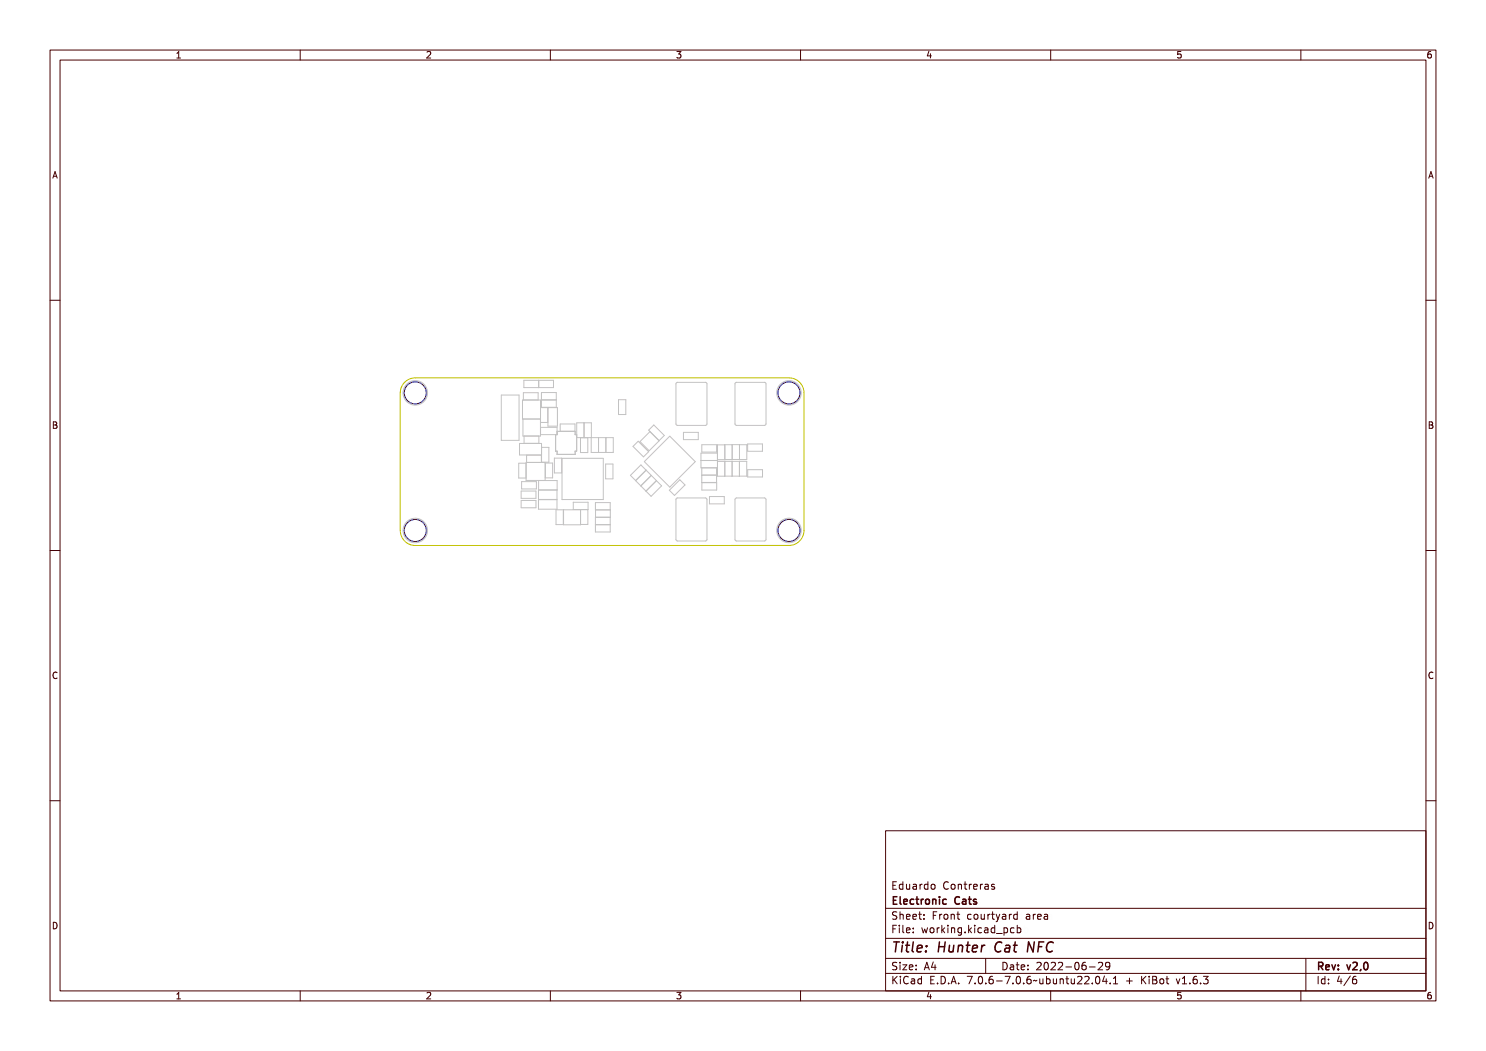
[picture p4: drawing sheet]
<svg xmlns="http://www.w3.org/2000/svg" width="297mm" height="210mm" viewBox="0 0 297 210" stroke-linecap="round" stroke-linejoin="round" font-family="sans-serif">
<g fill="none" stroke="#c2c2c2" stroke-width=".2">
<path d="M100.2 78.9h3.5v9.1h-3.5zM104.6 79.9v-1.4h3v1.4M104.7 76h5.9v1.4h-5.9zM107.7 76v1.4M108.2 78.4h3v3h-3zM108.2 79.9h3M123.6 79.9h1.5v2.9h-1.5zM135.2 76.4h5.8l.3 .1v8.2l-.1 .3h-5.8l-.3-.1v-8.2zM147 76.4h5.8l.3 .1v8.2l-.1 .3h-5.8l-.3-.1v-8.2zM104.2 98.1h2.9v1.5h-2.9zM104.3 96.2h2.9v1.5h-2.9zM104.5 83.7v3.4h3.5v-7.2h-3.6v3.8h3.6"/>
<path d="M104.7 87.1v1.5M105.1 92.6h-1.4v2.9h1.4M105.1 92.4h3.9v3.6h-3.9zM107.6 99.8h3.7M107.6 97.9h3.7M107.6 96h3.7v5.8h-3.7zM107.7 87.1v1.5M108 81.5h3.4v3.7h-1.9v-3.7M108 85.4h3.3v1.4h-3.3M108.2 90.9h-3v1.5M108.2 90.9h-4.4v-2.3h4.4v3.8M108.2 89.4h1.5v3h-1.5"/>
<path d="M109 92.5h1.4v3h-1.4zM109.5 81.5v2.9h-1.5M110.8 91.5h1.5v3h-1.5zM111 86.8v3.4h.3v.6h3.7v-.6h.3v-5.7h2.9v5.9h4.4v-2.9l-7.3-.1M111.3 86.2h3.7v.6h.3M112 86.2v-1.5h2.9v1.5M112.3 91.6h8.3v8.2h-8.3zM116 87.5h1.5v2.9h-1.5zM116.7 84.5v2.9M119.6 87.5v2.9M121 92.7h1.5v3h-1.5zM121.1 87.5v2.9"/>
<path d="M127.5 88.2l2.1 2.1-1 1-2.1-2.1zM127.9 88.2l2-1.9 1.8 1.8-2 2zM129.1 93.9l-1-1-2.1 2.1 3.1 3.1M129.1 93.9l-2.1 2.2M129.1 94l3.1 3.1-2.1 2.1-1-1.1M130.2 95l-2.1 2.1M130.7 84.9l2.1 2.1-1.1 1-2.1-2.1zM131.2 96l-2.1 2.1M133.9 87.2l5.1 5-5.1 5.1-5.1-5.1zM135.2 99.5h5.8l.3 .1v8.2l-.1 .3h-5.8l-.3-.1v-8.2zM135.9 95.9l1 1-2.1 2.1-1-1zM136.6 86.4h3v1.4h-3z"/>
<path d="M140.1 92h3.3M140.3 94.9h2.9M140.3 93.5v2.9h2.9v-2.9M140.3 88.9h2.9v1.4h-2.9zM140.3 96.5h2.9v1.4h-2.9zM141.8 99.2h3v1.5h-3zM143.4 90.5h-3.3v3h3.3M144.9 88.9v2.9M144.9 92.2v2.9M146.3 88.9h-2.9v6.2h5.8v-2.9h-5.8M146.3 92.2v2.9M146.3 91.8h1.5"/>
<path d="M147 99.5h5.8l.3 .1v8.2l-.1 .3h-5.8l-.3-.1v-8.2zM147.8 92.2v2.9M147.8 88.9h1.5v2.9h-1.5v-2.9h-1.5v2.9h-2.9M149.4 88.7h3v1.5h-3zM149.4 93.8h3v1.5h-3zM104.2 100h2.9v1.5h-2.9zM114.6 100.4h2.9v1.4h-2.9zM116 101.8v3.1h-3.4v-3M116 101.9h-4.9v2.9h1.5v-2.9M117.5 101.8v3h-1.5M119 104.8h3M119 103.4h3"/>
<path d="M119 100.4h3v5.9h-3zM119 103.3h3M122 101.9h-3"/>
<circle cx="83" cy="78.5" r="2.45"/>
<circle cx="157.7" cy="78.5" r="2.45"/>
<circle cx="83" cy="106" r="2.45"/>
<circle cx="157.7" cy="106" r="2.45"/>
</g>
<path d="M81.1 76.2l1.2-.6 .7-.1h74.7a3 3 0 0 1 3 3v27.5a3 3 0 0 1-3 3h-74.7a3 3 0 0 1-3-3v-27.5a2.99 2.99 0 0 1 1.1-2.3z" fill="none" stroke="#c2c200" stroke-width=".2"/>
<g fill="none" stroke="#000084" stroke-width=".2">
<circle cx="83" cy="78.5" r="2.2"/>
<circle cx="157.7" cy="78.5" r="2.2"/>
<circle cx="83" cy="106" r="2.2"/>
<circle cx="157.7" cy="106" r="2.2"/>
</g>
<g fill="none" stroke="#480000" stroke-width=".2">
<path d="M10 10h277v190h-277zM12 12h273v186h-273zM60 10v2M110 10v2M160 10v2M210 10v2M260 10v2M10 60h2M285 60h2M10 110h2M285 110h2M10 160h2"/>
<path d="M285 160h2M177 166h108v32h-108zM178.2 176.3h.9v.2h-.7v.4h.6v.2h-.6v.5h.7v.1h-.9zM179.4 176.8l.3-.2 .3 .2v-.6h.2v1.5h-.2v-.1a.42 .42 0 0 1-.5 .1 .42 .42 0 0 1-.2-.5zM179.6 176.9l.1-.1a.4 .4 0 0 1 .3 .4 .4 .4 0 0 1-.3 .4l-.2-.2zM180.6 176.7h.2v.8l.2 .1 .2-.2v-.7h.2v1h-.2v-.1a.35 .35 0 0 1-.4 .2 .35 .35 0 0 1-.2-.5zM181.8 176.7l.3-.1a.43 .43 0 0 1 .5 .5v.6h-.1v-.1a.38 .38 0 0 1-.5 .2 .38 .38 0 0 1-.2-.5 .38 .38 0 0 1 .4-.2h.3a.35 .35 0 0 0-.3-.4 .35 .35 0 0 0-.4 .2zM182 177.3l.5-.1a.31 .31 0 0 1-.2 .4 .31 .31 0 0 1-.4-.1zM183.2 176.7h.1v.2l.1-.1a.29 .29 0 0 1 .3-.2 .29 .29 0 0 1 .2 .3 .37 .37 0 0 0-.4-.1 .37 .37 0 0 0-.2 .4v.5h-.1zM184.2 176.8l.4-.2 .3 .2v-.6h.1v1.5h-.1v-.1a.42 .42 0 0 1-.6 .1 .42 .42 0 0 1-.2-.5zM184.4 176.9l.1-.1a.4 .4 0 0 1 .4 .4 .4 .4 0 0 1-.4 .4l-.2-.2zM185.6 176.9l.1-.1a.39 .39 0 0 1 .4 .4 .39 .39 0 0 1-.4 .4l-.1-.2z"/>
<path d="M187.9 176.5a.4 .4 0 0 1 .4-.3 .4 .4 0 0 1 .4 .3 .56 .56 0 0 0-.8 .4 .56 .56 0 0 0 .5 .7l.3-.1a.43 .43 0 0 1-.5 .3 .43 .43 0 0 1-.4-.4v-.6zM189.2 176.9l.1-.1a.39 .39 0 0 1 .4 .4 .39 .39 0 0 1-.4 .4l-.1-.2zM190.2 176.7h.2v.1a.35 .35 0 0 1 .4-.1 .35 .35 0 0 1 .3 .4v.6h-.2l-.1-.8h-.3l-.1 .8h-.2zM191.7 176.3h.1v.4h.4v.1h-.4v.7l.4 .1v.1h-.4l-.1-.1v-.8h-.3v-.1h.3zM192.8 176.7h.2v.2v-.1a.29 .29 0 0 1 .3-.2 .29 .29 0 0 1 .3 .3 .37 .37 0 0 0-.4-.1 .37 .37 0 0 0-.2 .4v.5h-.2zM193.9 176.8l.2-.1a.49 .49 0 0 1 .5 0 .49 .49 0 0 1 .1 .5h-.8a.42 .42 0 0 0 .3 .4 .42 .42 0 0 0 .5-.1 .47 .47 0 0 1-.4 .3 .47 .47 0 0 1-.5-.3zM194.1 176.9l.3-.1 .1 .3h-.5zM195.2 176.7h.2v.2v-.1a.29 .29 0 0 1 .3-.2 .29 .29 0 0 1 .3 .3 .37 .37 0 0 0-.4-.1 .37 .37 0 0 0-.2 .4v.5h-.2zM196.3 176.7l.2-.1a.43 .43 0 0 1 .6 .5v.6h-.2v-.1a.38 .38 0 0 1-.5 .2 .38 .38 0 0 1-.2-.5 .38 .38 0 0 1 .5-.2h.2a.35 .35 0 0 0-.3-.4 .35 .35 0 0 0-.3 .2zM196.4 177.3l.5-.1a.31 .31 0 0 1-.1 .4 .31 .31 0 0 1-.4-.1zM197.6 176.7l.4-.1 .2 .1-.1 .1a.25 .25 0 0 0-.3 0 .25 .25 0 0 0-.1 .2 .38 .38 0 0 1 .5 .3 .38 .38 0 0 1-.4 .5l-.3-.1v-.2a.31 .31 0 0 0 .3 .1 .31 .31 0 0 0 .2-.3 .42 .42 0 0 1-.4-.1 .42 .42 0 0 1 0-.5zM60 198v2"/>
<path d="M110 198v2M160 198v2M177 181.5h108M177 187.5h108M177 191.5h108M177 194.5h108M178.1 195.2h.2v.6l.6-.6h.3l-.6 .6 .6 .8h-.2l-.5-.7-.2 .2v.5h-.2zM178.2 185h.9v.2h-.7v.4h.6v.2h-.6v.7h-.2zM178.3 182.4l.5-.1h.2v.2a.31 .31 0 0 0-.5-.1 .31 .31 0 0 0 0 .5 .5 .5 0 0 1 .6 .6 .5 .5 0 0 1-.8 .2l-.1-.2a.34 .34 0 0 0 .4 .1 .34 .34 0 0 0 .1-.5 .47 .47 0 0 1-.5-.2 .47 .47 0 0 1 .1-.5zM178.3 192.5l.5-.1h.2v.2a.31 .31 0 0 0-.5-.1 .31 .31 0 0 0 0 .5 .5 .5 0 0 1 .6 .6 .5 .5 0 0 1-.8 .2l-.1-.2a.34 .34 0 0 0 .4 .1 .34 .34 0 0 0 .1-.5 .47 .47 0 0 1-.5-.2 .47 .47 0 0 1 .1-.5zM179.4 182.2h.2v.6a.35 .35 0 0 1 .4-.1 .35 .35 0 0 1 .2 .4v.6h-.2v-.8h-.4v.8h-.2zM179.5 185.4h.4v.9h.4v.2h-.9v-.2h.3v-.8h-.2z"/>
<path d="M179.5 192.8h.4v.9h.4v.1h-.9v-.1h.3v-.8h-.2zM179.5 195.6h.4v.9h.4v.1h-.9v-.1h.3v-.8h-.2zM179.7 184.9h.2v.3h-.2zM179.7 192.3h.2v.3h-.2zM179.7 195.1h.2v.3h-.2zM180.6 184.9h.4v1.3l.4 .1v.2l-.5-.2v-1.2h-.3zM180.6 192.8h.8l-.6 .9h.6v.1h-.8l.6-.9h-.6zM180.7 182.8l.1-.1a.49 .49 0 0 1 .5 0 .49 .49 0 0 1 .2 .5h-.8a.42 .42 0 0 0 .3 .4 .42 .42 0 0 0 .4-.1 .47 .47 0 0 1-.4 .3 .47 .47 0 0 1-.4-.3zM180.7 195.4a.4 .4 0 0 1 .4-.3 .4 .4 0 0 1 .4 .3 .56 .56 0 0 0-.8 .4 .56 .56 0 0 0 .5 .7l.3-.1a.43 .43 0 0 1-.5 .3 .43 .43 0 0 1-.4-.4v-.6zM180.8 182.9l.4-.1 .1 .3h-.6zM181.8 195.6l.3-.1a.43 .43 0 0 1 .5 .5v.6h-.1v-.1a.38 .38 0 0 1-.5 .2 .38 .38 0 0 1-.2-.5 .38 .38 0 0 1 .4-.2h.3a.35 .35 0 0 0-.3-.4 .35 .35 0 0 0-.4 .2zM181.9 182.8l.1-.1a.49 .49 0 0 1 .5 0 .49 .49 0 0 1 .2 .5h-.8a.42 .42 0 0 0 .3 .4 .42 .42 0 0 0 .5-.1 .47 .47 0 0 1-.5 .3 .47 .47 0 0 1-.4-.3z"/>
<path d="M181.9 185.5l.1-.1a.49 .49 0 0 1 .5 0 .49 .49 0 0 1 .2 .5h-.8a.42 .42 0 0 0 .3 .4 .42 .42 0 0 0 .5-.1 .47 .47 0 0 1-.5 .3 .47 .47 0 0 1-.4-.3zM181.9 192.9l.1-.1a.49 .49 0 0 1 .5 0 .49 .49 0 0 1 .2 .5h-.8a.42 .42 0 0 0 .3 .4 .42 .42 0 0 0 .5-.1 .47 .47 0 0 1-.5 .3 .47 .47 0 0 1-.4-.3zM182 196.2l.5-.1a.31 .31 0 0 1-.2 .4 .31 .31 0 0 1-.4-.1zM182 182.9l.4-.1 .1 .3h-.6zM182 185.6l.4-.1 .1 .3h-.6zM182 193l.4-.1 .1 .3h-.6zM183 195.7l.4-.2 .2 .2v-.6h.2v1.5h-.2v-.1a.42 .42 0 0 1-.5 .1 .42 .42 0 0 1-.2-.5zM183.2 195.8l.1-.1a.4 .4 0 0 1 .3 .4 .4 .4 0 0 1-.3 .4l-.2-.2zM183.2 182.3h.2v.4h.4v.1h-.4v.7l.4 .1v.1h-.4l-.1-.1-.1-.8h-.3v-.1h.3zM183.3 185.4h.2v.3h-.2zM183.3 186.2h.2v.3h-.2zM183.3 192.8h.2v.3h-.2z"/>
<path d="M183.3 193.6h.2v.2h-.2zM184.5 182.7h.2v.3h-.2zM184.5 183.5h.2v.2h-.2zM185.2 185.4h.2l.2 .8 .1-.5h.2l.2 .5 .1-.8h.2l-.2 1.1h-.2l-.2-.7-.2 .7h-.1zM185.4 195.2h.9v.2h-.7v.4h.6v.2h-.6v.5h.7v.1h-.9zM185.7 192.4h.2l.5 1.4h-.2l-.1-.3h-.5l-.1 .3h-.2zM185.8 192.6l.2 .7h-.4zM186.6 182.3h.9v.2h-.7v.4h.6v.2h-.6v.6h-.2zM186.8 185.6l.1-.1a.39 .39 0 0 1 .4 .4 .39 .39 0 0 1-.4 .4l-.1-.2zM186.9 196.4h.2v.2h-.2zM187.1 192.4h.2v.9h.2v.2h-.2v.3h-.2v-.3h-.6zM187.1 192.6v.7h-.4z"/>
<path d="M187.8 195.2a.76 .76 0 0 1 .9 .7 .76 .76 0 0 1-.9 .7zM188 195.4a.57 .57 0 0 1 .5 .5 .57 .57 0 0 1-.5 .6zM188 182.7h.2v.2v-.1a.29 .29 0 0 1 .3-.2 .29 .29 0 0 1 .3 .3 .37 .37 0 0 0-.5-.1 .37 .37 0 0 0-.1 .4v.5h-.2zM188 185.4h.2v.2v-.1a.29 .29 0 0 1 .3-.2 .29 .29 0 0 1 .3 .3 .37 .37 0 0 0-.5-.1 .37 .37 0 0 0-.1 .4v.6h-.2zM189.1 184.9h.1v.9l.5-.4h.2l-.4 .4 .5 .7h-.2l-.4-.6-.2 .1v.5h-.1zM189.2 182.9l.1-.1a.39 .39 0 0 1 .4 .4 .39 .39 0 0 1-.4 .4l-.1-.2zM189.3 196.4h.3v.2h-.3zM190.2 182.7h.2v.1a.35 .35 0 0 1 .4-.1 .35 .35 0 0 1 .3 .4v.6h-.2l-.1-.8h-.3l-.1 .8h-.2zM190.3 185.4h.4v.9h.4v.2h-.9v-.2h.4v-.8h-.3zM190.5 195.2h.3l.4 1.4h-.2l-.1-.3h-.5l-.1 .3h-.2zM190.6 184.9h.1v.3h-.1zM190.6 195.4l.2 .7h-.4z"/>
<path d="M191.4 185.4h.2v.1a.35 .35 0 0 1 .4-.1 .35 .35 0 0 1 .3 .4v.7h-.2l-.1-.9h-.3l-.1 .9h-.2zM191.7 182.3h.1v.4h.4v.1h-.4v.7l.4 .1v.1h-.4l-.1-.1v-.8h-.3v-.1h.3zM191.7 196.4h.3v.2h-.3zM192.7 185.5l.3-.2 .3 .2v-.1h.2v1a.53 .53 0 0 1-.8 .4v-.2a.36 .36 0 0 0 .4 .1 .36 .36 0 0 0 .2-.4l-.1 .1a.53 .53 0 0 1-.7-.3 .53 .53 0 0 1 .2-.6zM192.8 185.6l.1-.1a.39 .39 0 0 1 .4 .4 .39 .39 0 0 1-.4 .4l-.1-.2zM193.8 195.2h.9l-.5 1.4h-.2l.5-1.2h-.7zM194 182.8a.39 .39 0 0 1 .4-.2 .39 .39 0 0 1 .3 .3 .4 .4 0 0 0-.6 0 .4 .4 0 0 0 0 .6 .4 .4 0 0 0 .6 0 .45 .45 0 0 1-.6 .3 .45 .45 0 0 1-.3-.6zM194.1 186.2h.3v.3h-.3zM195.1 184.9h.2v.9l.4-.4h.3l-.5 .4 .5 .7h-.2l-.4-.6-.1 .1v.5h-.2zM195.2 182.9l.1-.1a.39 .39 0 0 1 .4 .4 .39 .39 0 0 1-.4 .4l-.1-.2zM195.3 196.4h.3v.2h-.3zM196.2 182.7h.2v.8l.2 .1 .3-.2v-.7h.2v1h-.2v-.1a.35 .35 0 0 1-.4 .2 .35 .35 0 0 1-.3-.5z"/>
<path d="M196.3 185.4h.5v.9h.3v.2h-.9v-.2h.4v-.8h-.3zM196.3 195.4a.57 .57 0 0 1 .7 0 .57 .57 0 0 1 .1 .8 .5 .5 0 0 1-.6 .5 .5 .5 0 0 1-.3-.8zM196.5 195.4a.61 .61 0 0 1 .4 1l-.1 .1a.61 .61 0 0 1-.4-1zM196.6 184.9h.2v.3h-.2zM197 191.5v3M197.6 185.5a.39 .39 0 0 1 .4-.2 .39 .39 0 0 1 .3 .3 .4 .4 0 0 0-.6 0 .4 .4 0 0 0 0 .6 .4 .4 0 0 0 .6 0 .45 .45 0 0 1-.6 .3 .45 .45 0 0 1-.3-.6zM197.6 182.7h.2v.2v-.1a.29 .29 0 0 1 .4-.2 .29 .29 0 0 1 .2 .3 .37 .37 0 0 0-.4-.1 .37 .37 0 0 0-.2 .4v.5h-.2zM197.7 196.4h.3v.2h-.3zM198.7 185.4l.2-.1a.43 .43 0 0 1 .6 .5v.7h-.2v-.2a.38 .38 0 0 1-.5 .2 .38 .38 0 0 1-.2-.5 .38 .38 0 0 1 .5-.2h.2a.35 .35 0 0 0-.3-.4 .35 .35 0 0 0-.3 .2zM198.7 195.4a.38 .38 0 0 1 .4-.3 .38 .38 0 0 1 .3 .3 .43 .43 0 0 0-.5 0 .43 .43 0 0 0-.1 .5 .46 .46 0 0 1 .7 .1 .46 .46 0 0 1-.2 .6 .46 .46 0 0 1-.7-.2zM198.8 186l.5-.1a.31 .31 0 0 1-.1 .4 .31 .31 0 0 1-.4-.1zM198.9 182.3h.2v.4h.4v.1h-.4v.7l.4 .1v.1h-.4l-.2-.1v-.8h-.3v-.1h.3z"/>
<path d="M199.8 182.7h.1l.4 .8 .3-.8h.2l-.3 .7a.68 .68 0 0 1-.7 .8l.4-.5zM199.9 185.5l.3-.2 .3 .2v-.6h.2v1.6h-.2v-.2a.42 .42 0 0 1-.5 .1 .42 .42 0 0 1-.2-.5zM200 196h.5v.2h-.5zM200 185.6l.1-.1a.39 .39 0 0 1 .4 .4 .39 .39 0 0 1-.4 .4l-.1-.2zM200.1 192.4a.76 .76 0 0 1 1 .7 .76 .76 0 0 1-1 .7zM200.3 192.6a.57 .57 0 0 1 .6 .5 .57 .57 0 0 1-.6 .6zM200.9 186.8l1.2 .1zM201 195.2h.9l-.5 1.4h-.2l.5-1.2h-.7zM201.1 182.7l.2-.1a.43 .43 0 0 1 .6 .5v.6h-.2v-.1a.38 .38 0 0 1-.5 .2 .38 .38 0 0 1-.2-.5 .38 .38 0 0 1 .5-.2h.2a.35 .35 0 0 0-.2-.4 .35 .35 0 0 0-.4 .2zM201.2 183.3l.5-.1a.31 .31 0 0 1-.1 .4 .31 .31 0 0 1-.4-.1zM201.4 192.8l.3-.1a.43 .43 0 0 1 .5 .5v.6h-.1v-.1a.38 .38 0 0 1-.5 .2 .38 .38 0 0 1-.2-.5 .38 .38 0 0 1 .4-.2h.3a.35 .35 0 0 0-.3-.4 .35 .35 0 0 0-.4 .2zM201.6 193.4l.5-.1a.31 .31 0 0 1-.2 .4 .31 .31 0 0 1-.4-.1z"/>
<path d="M202.2 185.4h.2v.1a.53 .53 0 0 1 .8 .3 .53 .53 0 0 1-.6 .7l-.2-.2v.6h-.2zM202.4 182.7h.2v.2l.1-.1a.29 .29 0 0 1 .3-.2 .29 .29 0 0 1 .2 .3 .37 .37 0 0 0-.4-.1 .37 .37 0 0 0-.2 .4v.5h-.2zM202.5 185.6l.1-.1a.4 .4 0 0 1 .4 .4 .4 .4 0 0 1-.4 .4l-.2-.2zM202.5 196.4h.3v.2h-.3zM202.8 192.4h.2v.4h.4v.1h-.4v.7l.4 .1v.1h-.4l-.2-.1v-.8h-.3v-.1h.3zM203.5 182.8l.3-.2 .3 .2v-.6h.2v1.5h-.2v-.1a.42 .42 0 0 1-.5 .1 .42 .42 0 0 1-.2-.5zM203.5 195.4a.57 .57 0 0 1 .8 0 .57 .57 0 0 1 0 .8 .5 .5 0 0 1-.6 .5 .5 .5 0 0 1-.3-.8zM203.6 185.5a.39 .39 0 0 1 .4-.2 .39 .39 0 0 1 .3 .3 .4 .4 0 0 0-.5 0 .4 .4 0 0 0 0 .6 .4 .4 0 0 0 .5 0 .45 .45 0 0 1-.6 .3 .45 .45 0 0 1-.2-.6zM203.6 182.9l.1-.1a.4 .4 0 0 1 .4 .4 .4 .4 0 0 1-.4 .4l-.1-.2zM203.7 195.4a.61 .61 0 0 1 .4 1l-.1 .1a.61 .61 0 0 1-.3-1zM203.9 192.9l.1-.1a.49 .49 0 0 1 .5 0 .49 .49 0 0 1 .2 .5h-.8a.42 .42 0 0 0 .3 .4 .42 .42 0 0 0 .5-.1 .47 .47 0 0 1-.5 .3 .47 .47 0 0 1-.4-.3zM204 193l.4-.1 .1 .3h-.6z"/>
<path d="M204.7 184.9h.1v.6a.53 .53 0 0 1 .8 .3 .53 .53 0 0 1-.6 .7l-.2-.2v.2h-.1zM204.9 185.6l.1-.1a.39 .39 0 0 1 .4 .4 .39 .39 0 0 1-.4 .4l-.1-.2zM204.9 196.4h.3v.2h-.3zM205.3 192.8h.2v.3h-.2zM205.3 193.6h.2v.2h-.2zM205.9 182.7l.3-.1a.43 .43 0 0 1 .5 .5v.6h-.2v-.1a.38 .38 0 0 1-.5 .2 .38 .38 0 0 1-.2-.5 .38 .38 0 0 1 .5-.2h.2a.35 .35 0 0 0-.2-.4 .35 .35 0 0 0-.4 .2zM205.9 195.4a.38 .38 0 0 1 .4-.3 .38 .38 0 0 1 .3 .3 .43 .43 0 0 0-.5 0 .43 .43 0 0 0-.1 .5 .46 .46 0 0 1 .7 .1 .46 .46 0 0 1-.2 .6 .46 .46 0 0 1-.6-.2zM206.1 183.3l.4-.1a.31 .31 0 0 1-.1 .4 .31 .31 0 0 1-.4-.1zM207 196l1-.1a.49 .49 0 0 1-.8 .1l-.2 .2zM207.2 182.7h.2v.2l.1-.1a.29 .29 0 0 1 .3-.2 .29 .29 0 0 1 .2 .3 .37 .37 0 0 0-.4-.1 .37 .37 0 0 0-.2 .4v.5h-.2zM207.4 192.5a.53 .53 0 0 1 .8 .1 .53 .53 0 0 1-.3 .7l-.3 .4h.7v.1h-.9l.3-.5a.4 .4 0 0 0 .3-.4 .4 .4 0 0 0-.3-.4l-.3 .2zM208.3 195.6h.1l.1 .8 .2 .1 .2-.2v-.7h.2v1h-.2v-.1a.35 .35 0 0 1-.4 .2 .35 .35 0 0 1-.2-.5z"/>
<path d="M208.3 182.8l.2-.1a.49 .49 0 0 1 .5 0 .49 .49 0 0 1 .2 .5h-.8a.42 .42 0 0 0 .3 .4 .42 .42 0 0 0 .4-.1 .47 .47 0 0 1-.4 .3 .47 .47 0 0 1-.4-.3zM208.5 182.9l.3-.1 .2 .3h-.6zM208.7 192.6a.57 .57 0 0 1 .7 0 .57 .57 0 0 1 .1 .8 .5 .5 0 0 1-.6 .5 .5 .5 0 0 1-.3-.8zM208.9 192.6a.61 .61 0 0 1 .3 1l-.1 .1a.61 .61 0 0 1-.3-1zM209.5 195.1h.2v.6a.53 .53 0 0 1 .7 .3 .53 .53 0 0 1-.6 .7l-.1-.2v.1h-.2zM209.5 182.7l.3-.1a.43 .43 0 0 1 .5 .5v.6h-.2v-.1a.38 .38 0 0 1-.5 .2 .38 .38 0 0 1-.2-.5 .38 .38 0 0 1 .5-.2h.2a.35 .35 0 0 0-.2-.4 .35 .35 0 0 0-.4 .2zM209.7 183.3l.4-.1a.31 .31 0 0 1-.1 .4 .31 .31 0 0 1-.4-.1zM209.7 195.8l.1-.1a.4 .4 0 0 1 .4 .4 .4 .4 0 0 1-.4 .4l-.1-.2zM209.8 192.5a.53 .53 0 0 1 .8 .1 .53 .53 0 0 1-.3 .7l-.3 .4h.7v.1h-.9l.3-.5a.4 .4 0 0 0 .3-.4 .4 .4 0 0 0-.3-.4l-.3 .2zM210 198v2M210.7 195.6h.2v.8l.2 .1 .2-.2v-.7h.2v1h-.2v-.1a.35 .35 0 0 1-.4 .2 .35 .35 0 0 1-.2-.5zM211 192.5a.53 .53 0 0 1 .8 .1 .53 .53 0 0 1-.3 .7l-.3 .4h.7v.1h-.9l.3-.5a.4 .4 0 0 0 .3-.4 .4 .4 0 0 0-.3-.4l-.3 .2z"/>
<path d="M211.9 195.6h.2v.1a.35 .35 0 0 1 .4-.1 .35 .35 0 0 1 .2 .4v.6h-.2v-.8h-.4v.8h-.2zM212.4 193.2h.5v.2h-.5zM213.3 195.2h.2v.4h.4v.1h-.4v.7l.4 .1v.1h-.4l-.2-.1v-.8h-.3v-.1h.3zM213.5 192.6a.57 .57 0 0 1 .7 0 .57 .57 0 0 1 .1 .8 .5 .5 0 0 1-.6 .5 .5 .5 0 0 1-.3-.8zM213.7 192.6a.61 .61 0 0 1 .3 1v.1a.61 .61 0 0 1-.4-1zM214.3 195.6h.2v.8l.2 .1 .2-.2v-.7h.2v1h-.2v-.1a.35 .35 0 0 1-.4 .2 .35 .35 0 0 1-.2-.5zM214.7 192.6a.38 .38 0 0 1 .4-.3 .38 .38 0 0 1 .3 .3 .43 .43 0 0 0-.5 0 .43 .43 0 0 0-.1 .5 .46 .46 0 0 1 .6 .1 .46 .46 0 0 1-.1 .6 .46 .46 0 0 1-.7-.2zM215.5 195.3a.53 .53 0 0 1 .8 .1 .53 .53 0 0 1-.3 .7l-.3 .4h.6v.1h-.9l.4-.5a.4 .4 0 0 0 .3-.4 .4 .4 0 0 0-.3-.4l-.3 .2zM216 193.2h.5v.2h-.5zM216.7 195.3a.53 .53 0 0 1 .8 .1 .53 .53 0 0 1-.3 .7l-.3 .4h.6v.1h-.9l.4-.5a.4 .4 0 0 0 .3-.4 .4 .4 0 0 0-.3-.4l-.3 .2zM217 192.5a.53 .53 0 0 1 .8 .1 .53 .53 0 0 1-.3 .7l-.3 .4h.7v.1h-.9l.3-.5a.4 .4 0 0 0 .4-.4 .4 .4 0 0 0-.4-.4l-.3 .2zM218.2 196.4h.2v.2h-.2z"/>
<path d="M218.3 192.5a.53 .53 0 0 1 .7 0 .53 .53 0 0 1 .1 .6 .6 .6 0 0 1-.2 .6 .6 .6 0 0 1-.6 .1v-.2a.43 .43 0 0 0 .5 0 .43 .43 0 0 0 .1-.4 .47 .47 0 0 1-.7 0 .47 .47 0 0 1 .1-.7zM219.2 195.4a.57 .57 0 0 1 .7 0 .57 .57 0 0 1 .1 .8 .5 .5 0 0 1-.7 .5 .5 .5 0 0 1-.3-.8zM219.4 195.4a.61 .61 0 0 1 .3 1l-.1 .1a.61 .61 0 0 1-.3-1zM219.7 192.3l.5 .1 .2 .3-.9 1.1h.9M220.8 195.2h.2v.9h.2v.2h-.2v.3h-.2v-.3h-.6zM220.8 195.4v.7h-.4zM221.8 196.4h.2v.2h-.2zM221.8 192.9l-.3 .3h-.3l-.2-.3 .1-.5 .4-.1 .2 .1a.99 .99 0 0 1-.3 1.4h-.3M222.8 195.3l.5-.1v1.3h.3v.1h-.8v-.1h.3v-1.1h-.3zM225.4 195.5h.2v.4h.4v.2h-.4v.4h-.2v-.4h-.4v-.2h.4zM227.5 195.2h.2v.6l.6-.6h.2l-.6 .6 .6 .8h-.2l-.5-.7-.1 .2v.5h-.2zM228.8 195.6h.4v.9h.4v.1h-.9v-.1h.4v-.8h-.3z"/>
<path d="M229.1 195.1h.1v.3h-.1zM229.9 195.2h.4a.35 .35 0 0 1 .5 .2 .35 .35 0 0 1-.3 .5 .41 .41 0 0 1 .3 .5 .41 .41 0 0 1-.5 .2h-.4zM230.1 196h.2a.27 .27 0 0 1 .3 .2 .27 .27 0 0 1-.3 .3h-.2zM230.1 195.4h.2a.23 .23 0 0 1 .3 .2 .23 .23 0 0 1-.3 .2h-.2zM231.3 195.8l.1-.1a.39 .39 0 0 1 .4 .4 .39 .39 0 0 1-.4 .4l-.1-.2zM232.6 195.2h.1v.4h.4v.1h-.4l.1 .7 .3 .1v.1h-.3l-.2-.1v-.8h-.3v-.1h.3zM234.6 195.6h.2l.3 .9 .4-.9h.2l-.4 1h-.3zM236 195.3l.5-.1v1.3h.3v.1h-.8v-.1h.3v-1.1h-.3zM237.4 196.4h.3v.2h-.3zM238.4 195.4a.38 .38 0 0 1 .4-.3 .38 .38 0 0 1 .3 .3 .43 .43 0 0 0-.5 0 .43 .43 0 0 0-.1 .5 .46 .46 0 0 1 .7 .1 .46 .46 0 0 1-.2 .6 .46 .46 0 0 1-.7-.2zM239.8 196.4h.3v.2h-.3zM240.7 195.2a.46 .46 0 0 1 .6 0 .46 .46 0 0 1 .1 .6l-.1 .1a.47 .47 0 0 1 .2 .7 .47 .47 0 0 1-.7 0l-.1-.2a.35 .35 0 0 0 .5 .1 .35 .35 0 0 0 0-.5l-.3-.1v-.1a.29 .29 0 0 0 .4-.1 .29 .29 0 0 0-.1-.4 .29 .29 0 0 0-.4 .1h-.1z"/>
<path d="M260 198v2M261 191.5v6.5M263.2 195.2h.8v.2h-.3v1.1h.3v.1h-.8v-.1h.3v-1.1h-.3zM264.4 195.7l.3-.2 .3 .2v-.6h.2v1.5h-.2v-.1a.42 .42 0 0 1-.5 .1 .42 .42 0 0 1-.2-.5zM264.6 195.8l.1-.1a.4 .4 0 0 1 .3 .4 .4 .4 0 0 1-.3 .4l-.2-.2zM265.9 195.6h.2v.3h-.2zM265.9 196.4h.2v.2h-.2zM268.5 195.2h.2v.9h.2v.2h-.2v.3h-.2v-.3h-.6zM268.5 195.4v.7h-.4zM269.9 195.2h.2l-.8 1.6h-.2zM270.5 195.4a.38 .38 0 0 1 .4-.3 .38 .38 0 0 1 .3 .3 .43 .43 0 0 0-.5 0 .43 .43 0 0 0-.2 .5 .46 .46 0 0 1 .7 .1 .46 .46 0 0 1-.2 .6 .46 .46 0 0 1-.6-.2z"/>
<circle cx="185.8" cy="177.2" r=".53"/>
<circle cx="189.4" cy="177.2" r=".53"/>
<circle cx="187" cy="185.9" r=".53"/>
<circle cx="189.4" cy="183.2" r=".53"/>
<circle cx="195.4" cy="183.2" r=".53"/>
<circle cx="196.7" cy="195.9" r=".13"/>
<circle cx="199.1" cy="196.2" r=".32"/>
<circle cx="203.9" cy="195.9" r=".13"/>
<circle cx="206.3" cy="196.2" r=".32"/>
<circle cx="209" cy="193.1" r=".13"/>
<circle cx="213.8" cy="193.1" r=".13"/>
<circle cx="215.1" cy="193.4" r=".32"/>
<circle cx="218.6" cy="192.9" r=".32"/>
<circle cx="219.5" cy="195.9" r=".13"/>
<circle cx="231.5" cy="196.1" r=".53"/>
<circle cx="238.8" cy="196.2" r=".32"/>
<circle cx="270.9" cy="196.2" r=".32"/>
</g>
<g fill="none" stroke="#480000" stroke-width=".3">
<path d="M178.2 179.3h.9v.2h-.7v.4h.6v.2h-.6v.5h.7v.1h-.9zM179.4 179.2h.4v1.3l.4 .1v.1l-.5-.1-.1-1.2h-.2zM180.7 179.8l.1-.1a.49 .49 0 0 1 .5 0 .49 .49 0 0 1 .2 .5h-.8a.42 .42 0 0 0 .3 .4 .42 .42 0 0 0 .4-.1 .47 .47 0 0 1-.4 .3 .47 .47 0 0 1-.4-.3zM180.8 179.9l.4-.1 .1 .3h-.6zM181.9 179.8a.39 .39 0 0 1 .4-.2 .39 .39 0 0 1 .3 .3 .4 .4 0 0 0-.5 0 .4 .4 0 0 0 0 .6 .4 .4 0 0 0 .5 0 .45 .45 0 0 1-.5 .3 .45 .45 0 0 1-.3-.6zM183.2 179.3h.2v.4h.4v.1h-.4v.7l.4 .1v.1h-.4l-.1-.1-.1-.8h-.3v-.1h.3zM184.4 179.7h.1v.2l.1-.1a.29 .29 0 0 1 .3-.2 .29 .29 0 0 1 .2 .3 .37 .37 0 0 0-.4-.1 .37 .37 0 0 0-.2 .4v.5h-.1zM185.6 179.9l.1-.1a.39 .39 0 0 1 .4 .4 .39 .39 0 0 1-.4 .4l-.1-.2zM186.6 179.7h.2v.1a.35 .35 0 0 1 .4-.1 .35 .35 0 0 1 .2 .4v.6h-.1l-.1-.8h-.3l-.1 .8h-.2zM187.9 179.7h.4v.9h.4v.1h-.9v-.1h.4v-.8h-.3zM188.2 179.2h.1v.3h-.1zM189.2 179.8a.39 .39 0 0 1 .3-.2 .39 .39 0 0 1 .4 .3 .4 .4 0 0 0-.6 0 .4 .4 0 0 0 0 .6 .4 .4 0 0 0 .6 0 .45 .45 0 0 1-.6 .3 .45 .45 0 0 1-.3-.6z"/>
<path d="M191.5 179.5a.4 .4 0 0 1 .4-.3 .4 .4 0 0 1 .4 .3 .56 .56 0 0 0-.8 .4 .56 .56 0 0 0 .5 .7l.3-.1a.43 .43 0 0 1-.5 .3 .43 .43 0 0 1-.4-.4v-.6zM192.6 179.7l.3-.1a.43 .43 0 0 1 .6 .5v.6h-.2v-.1a.38 .38 0 0 1-.5 .2 .38 .38 0 0 1-.2-.5 .38 .38 0 0 1 .4-.2h.3a.35 .35 0 0 0-.3-.4 .35 .35 0 0 0-.4 .2zM194.1 179.3h.1v.4h.4v.1h-.4l.1 .7 .3 .1v.1h-.3l-.2-.1v-.8h-.3v-.1h.3zM195.2 179.7l.4-.1 .2 .1-.1 .1a.25 .25 0 0 0-.3 0 .25 .25 0 0 0-.1 .2 .38 .38 0 0 1 .5 .3 .38 .38 0 0 1-.4 .5l-.3-.1v-.2a.31 .31 0 0 0 .3 .1 .31 .31 0 0 0 .2-.3 .42 .42 0 0 1-.4-.1 .42 .42 0 0 1 0-.5zM178.1 188.4h1.4v.2h-.6v1.7h-.2v-1.7h-.6zM179.9 188.8h.7v1.3h.4v.2h-1.2v-.2h.5v-1.1h-.4zM180.3 188.3h.3v.3h-.3zM181.8 188.4h.2v.4h.6v.2h-.6v1l.6 .1v.2a.55 .55 0 0 1-.8-.5v-.8h-.4v-.2h.4zM183 188.3h.6l.1 1.6 .1 .2h.4v.2a.54 .54 0 0 1-.8-.5v-1.4h-.4zM184.8 189a.65 .65 0 0 1 .8-.1 .65 .65 0 0 1 .3 .7h-1.1a.56 .56 0 0 0 .4 .5 .56 .56 0 0 0 .6-.1v.2a.81 .81 0 0 1-1.1-.1 .81 .81 0 0 1 .1-1.1zM185 189.1l.4-.1 .2 .4h-.8zM186.7 188.9h.3v.4h-.3z"/>
<path d="M186.7 189.9h.3v.4h-.3zM189.4 188.4h.3v.8h.7v-.8h.3v1.9h-.3v-.9h-.7v.9h-.3zM191.1 188.8h.2v1.1l.3 .2 .3-.2 .1-1.1h.2v1.5h-.2v-.2a.47 .47 0 0 1-.6 .2 .47 .47 0 0 1-.3-.6zM192.7 188.8h.2v.3a.47 .47 0 0 1 .6-.3 .47 .47 0 0 1 .3 .6v.9h-.2v-1.1l-.3-.2-.3 .3-.1 1h-.2zM192.8 180.3l.5-.1a.31 .31 0 0 1-.1 .4 .31 .31 0 0 1-.4-.1zM194.6 188.4h.2v.4h.6v.2h-.6l.1 1 .5 .1v.2a.55 .55 0 0 1-.8-.5v-.8h-.4v-.2h.4zM196 189a.65 .65 0 0 1 .8-.1 .65 .65 0 0 1 .3 .7h-1a.56 .56 0 0 0 .3 .5 .56 .56 0 0 0 .6-.1v.2a.81 .81 0 0 1-1-.1 .81 .81 0 0 1 0-1.1zM196.2 189.1l.4-.1 .3 .4h-.8zM197.7 188.8h.3v.3a.4 .4 0 0 1 .4-.3 .4 .4 0 0 1 .4 .3 .48 .48 0 0 0-.6 0 .48 .48 0 0 0-.2 .5v.7h-.3zM200.8 188.6l.7-.3 .4 .1v.3a.58 .58 0 0 0-.8-.1 .58 .58 0 0 0-.2 .7 .58 .58 0 0 0 .2 .7 .58 .58 0 0 0 .8 0v.2a.88 .88 0 0 1-1.1-.1 .88 .88 0 0 1-.1-1.1zM202.3 188.9a.67 .67 0 0 1 .8-.1 .67 .67 0 0 1 .3 .7v.8h-.2v-.2a.51 .51 0 0 1-.6 .2 .51 .51 0 0 1-.3-.6 .51 .51 0 0 1 .6-.3h.3a.47 .47 0 0 0-.3-.4 .47 .47 0 0 0-.6 .1zM202.6 189.6h.6a.42 .42 0 0 1-.2 .5 .42 .42 0 0 1-.5-.1z"/>
<path d="M204.2 188.4h.3v.4h.5v.2h-.5v1l.5 .1v.2a.55 .55 0 0 1-.8-.5v-.8h-.4v-.2h.4zM207.1 188.4h.3l.6 1.6v-1.6h.3v1.9h-.3l-.7-1.6v1.6h-.2zM208.8 188.4h1.1v.2h-.8v.5h.8v.3h-.8v.9h-.3zM210.5 188.6l.7-.3 .3 .1v.3a.58 .58 0 0 0-.7-.1 .58 .58 0 0 0-.3 .7 .58 .58 0 0 0 .3 .7 .58 .58 0 0 0 .7 0v.2a.88 .88 0 0 1-1.1-.1 .88 .88 0 0 1-.1-1.1zM263.1 192.4a.73 .73 0 0 1 .9 .2v.3l-.3 .3 .5 .6h-.2l-.3-.4-.2-.2h-.2v.6h-.2zM263.3 192.6h.2a.26 .26 0 0 1 .3 .2 .26 .26 0 0 1-.2 .3h-.3zM264.5 192.9l.1-.1a.49 .49 0 0 1 .5 0 .49 .49 0 0 1 .2 .5h-.8a.42 .42 0 0 0 .3 .4 .42 .42 0 0 0 .4-.1 .47 .47 0 0 1-.4 .3 .47 .47 0 0 1-.4-.3zM264.6 193l.3-.1 .2 .3h-.6zM265.5 192.8h.2l.3 .9 .3-.9h.2l-.4 1h-.2zM267.1 192.8h.2v.3h-.2zM267.1 193.6h.2v.2h-.2zM269.1 192.8h.2l.3 .9 .3-.9h.2l-.4 1h-.2z"/>
<path d="M270.4 192.5a.53 .53 0 0 1 .8 .1 .53 .53 0 0 1-.3 .7l-.3 .4h.7v.1h-.9l.3-.5a.4 .4 0 0 0 .3-.4 .4 .4 0 0 0-.3-.4l-.3 .2zM271.9 193.6h.3v.2l-.2 .3h-.2zM272.9 192.6a.57 .57 0 0 1 .7 0 .57 .57 0 0 1 .1 .8 .5 .5 0 0 1-.6 .5 .5 .5 0 0 1-.3-.8zM273.1 192.6a.61 .61 0 0 1 .3 1l-.1 .1a.61 .61 0 0 1-.3-1z"/>
<circle cx="185.8" cy="180.2" r=".53"/>
<circle cx="273.2" cy="193.1" r=".13"/>
</g>
<text font-size="2.7" fill="#480000" x="178" y="190.3">Title: Hunter Cat NFC</text>
<g font-size="2" fill="#480000">
<text x="178" y="177.7">Eduardo Contreras</text>
<text x="178" y="180.7">Electronic Cats</text>
<text x="178" y="183.7">Sheet: Front courtyard area</text>
<text x="178" y="186.5">File: working.kicad_pcb</text>
<text x="178" y="193.9">Size: A4</text>
<text x="178" y="196.6">KiCad E.D.A. 7.0.6-7.0.6~ubuntu22.04.1 + KiBot v1.6.3</text>
<text x="200" y="193.9">Date: 2022-06-29</text>
<text x="263" y="196.6">Id: 4/6</text>
<text x="263" y="193.9">Rev: v2,0</text>
</g>
<g font-size="1.7" fill="#480000">
<text x="35" y="11.7">1</text>
<text x="85" y="11.7">2</text>
<text x="135" y="11.7">3</text>
<text x="185" y="11.7">4</text>
<text x="235" y="11.7">5</text>
<text x="285" y="11.7">6</text>
<text x="10.5" y="35.7">A</text>
<text x="285.5" y="35.7">A</text>
<text x="10.5" y="85.6">B</text>
<text x="285.5" y="85.6">B</text>
<text x="10.5" y="135.7">C</text>
<text x="285.5" y="135.7">C</text>
<text x="10.5" y="185.6">D</text>
<text x="285.5" y="185.6">D</text>
<text x="35" y="199.7">1</text>
<text x="85" y="199.7">2</text>
<text x="135" y="199.7">3</text>
<text x="185" y="199.7">4</text>
<text x="235" y="199.7">5</text>
<text x="285" y="199.7">6</text>
</g>
</svg>
